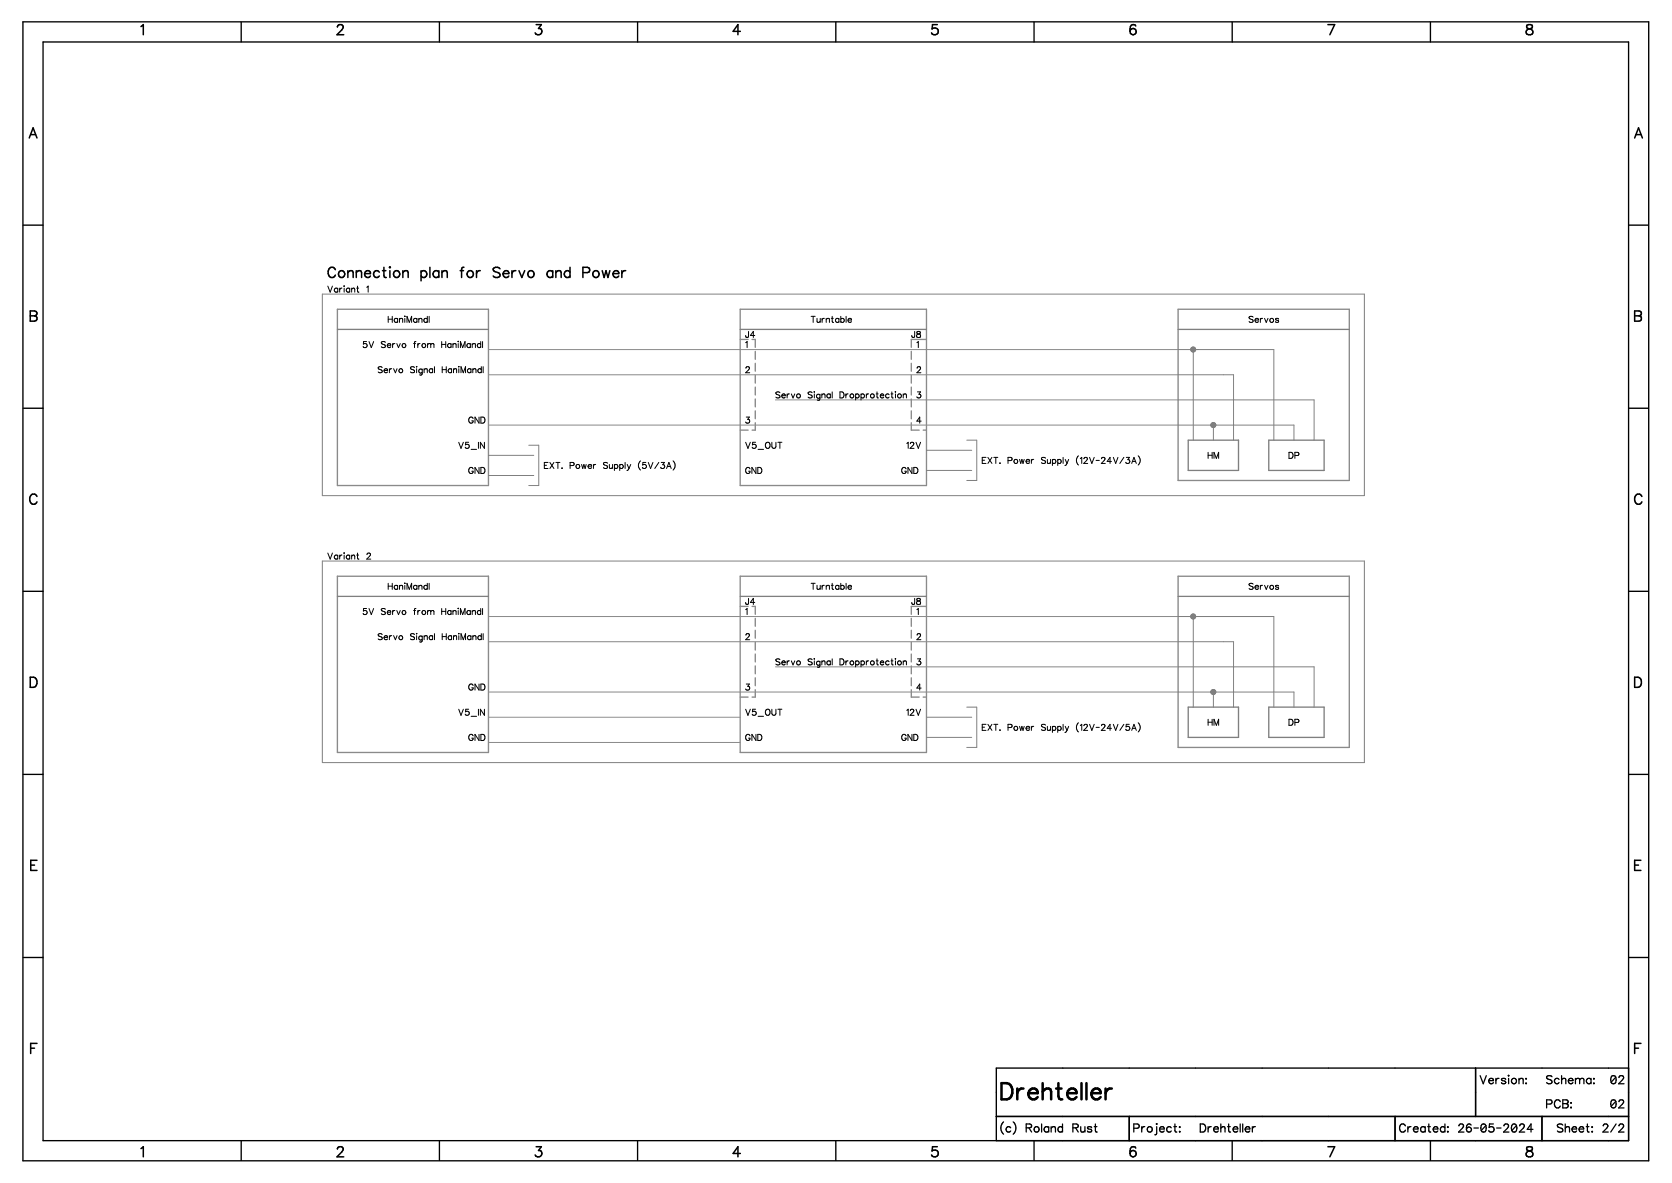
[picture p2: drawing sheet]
<svg xmlns="http://www.w3.org/2000/svg" width="420mm" height="297mm" viewBox="0 0 420 297" stroke-linecap="round" stroke-linejoin="round" font-family="sans-serif">
<g fill="#fff" stroke="#fff" stroke-width=".25">
<path d="M0 0h419.7v296.9h-419.7z"/>
<path d="M.8 0h418v296.9h-418z"/>
</g>
<g fill="none" stroke="#000" stroke-width=".25">
<path d="M82.3 71.8l.6 1.6 .6-1.6M84.8 72.3v1.1M84.8 72.6a.48 .48 0 0 0-.7-.1 .48 .48 0 0 0 0 .7 .48 .48 0 0 0 .7-.1M85.3 72.3v1.1M85.9 72.3l-.4 .1-.2 .4M86.3 71.8h.2zM86.4 72.3v1.1M87.8 72.6a.48 .48 0 0 0-.7-.1 .48 .48 0 0 0 0 .7 .48 .48 0 0 0 .7-.1M87.8 72.3v1.1M88.3 72.3v1.1M88.3 72.6l.4-.3 .3 .1 .1 1M89.5 72.3h.5"/>
<path d="M89.8 71.8v1.3v.2l.3 .1M92.1 72.1l.3-.3v1.6M97.5 79.4v1.6M98.5 79.4v1.6M99.8 79.9v1.1M100.3 79.9v1.1M101.6 79.9v1.1M101.6 79.3v.2zM104.7 79.9v1.1M105.1 79.9v1.1M107.3 79.4v1.6M107.8 79.4v1.6"/>
<path d="M203.7 79.4h1M204.2 79.4v1.6M205.1 79.9l.1 1 .4 .1 .3-.3M205.9 79.9v1.1M206.4 79.9v1.1M207 79.9l-.4 .1-.2 .4M207.4 79.9v1.1M208.7 79.9h.5M208.9 79.4v1.3l.4 .3M210.6 79.9v1.1M211.1 79.4v1.6M212.4 79.4v1.6"/>
<path d="M314.6 79.6l-.3-.2-.7 .2 .2 .4 .8 .5v.2l-.3 .3-.7-.3M316.4 79.9v1.1M317 79.9l-.3 .1-.3 .4M317.5 79.9l.4 1.1 .5-1.1M92 85.8h-.7l-.1 .6a.54 .54 0 0 1 .8 0 .54 .54 0 0 1 0 .8 .54 .54 0 0 1-.8-.2M92.7 85.8l.5 1.5 .6-1.5M96 92.3l-.4-.2-.6 .2 .1 .4 .7 .2 .2 .3v.2l-.4 .2-.6-.2M96.4 93l.1 .4 .3 .2 .5-.2M96.6 92.7l.4-.1 .3 .4h-.9zM96.8 86l-.4-.2-.7 .2 .2 .3 .8 .4-.1 .5-.5 .1-.4-.2M97.2 86.7l.1 .4 .3 .2 .5-.2M97.5 86.3h.5l.1 .4h-.9z"/>
<path d="M97.5 80.2h1M97.8 92.6v1M98.4 92.6l-.4 .1-.2 .3M98.6 86.3v1M98.8 92.6l.5 1 .4-1M99.1 86.3h-.3l-.2 .4M99.6 86.3l.5 1 .4-1M99.8 80.2a.49 .49 0 0 0-.7-.1 .49 .49 0 0 0 0 .7 .49 .49 0 0 0 .7-.1M100.3 80.2l.4-.3 .3 .1 .1 1M102.2 81v-1.6l.6 1.6 .6-1.6v1.6M103.8 86.3h.5M104.1 92.3l-.4-.2-.6 .2 .1 .4 .7 .2 .2 .3v.2l-.4 .2-.6-.2"/>
<path d="M104.4 85.8h-.3v.2v1.3M104.5 92.1h.2zM104.6 92.6v1M104.7 80.2a.49 .49 0 0 0-.7-.1 .49 .49 0 0 0 0 .7 .49 .49 0 0 0 .7-.1M104.9 86.3v1M105.1 80.2l.4-.3 .4 .1 .1 1M105.5 86.3h-.4l-.2 .4M106 92.7v1.3l-.6 .1M106 92.9a.49 .49 0 0 0-.7-.1 .49 .49 0 0 0 0 .7 .49 .49 0 0 0 .7 0M106.5 92.6v1M106.5 92.9l.3-.3 .4 .1 .1 .9M107.3 80.2a.49 .49 0 0 0-.7-.1 .49 .49 0 0 0 0 .7 .49 .49 0 0 0 .7-.1"/>
<path d="M107.4 86.3v1M107.4 86.5l.3-.2h.4l.1 .2M108.2 86.5v.8M108.2 86.5l.3-.2h.4l.1 1M108.6 92.6v1M108.6 92.8a.48 .48 0 0 0-.7-.1 .48 .48 0 0 0 0 .8 .48 .48 0 0 0 .7-.1M109.1 92.1v1.5M110.9 85.8v1.5M110.9 86.5h1M111 92.1v1.5M111 92.8h1M111.9 85.8v1.5"/>
<path d="M112 92.1v1.5M113.3 86.3v1M113.3 86.5a.48 .48 0 0 0-.8-.1 .48 .48 0 0 0 0 .7 .48 .48 0 0 0 .8 0M113.4 92.6v1M113.4 92.8a.48 .48 0 0 0-.7-.1 .48 .48 0 0 0 0 .8 .48 .48 0 0 0 .7-.1M113.7 86.3v1M113.7 86.5l.4-.2h.3l.1 1M113.9 92.6v1M113.9 92.9l.3-.3 .4 .1v.9M115.1 86.3v1M115.1 85.7v.1zM115.1 92.1h.2z"/>
<path d="M115.2 92.6v1M115.6 87.3v-1.5l.6 1.5 .6-1.5v1.5M115.7 93.6v-1.5l.6 1.5 .6-1.5v1.5M118.1 86.3v1M118.1 86.5a.48 .48 0 0 0-.7-.1 .48 .48 0 0 0 0 .7 .48 .48 0 0 0 .7 0M118.2 92.6v1M118.2 92.8a.48 .48 0 0 0-.7-.1 .48 .48 0 0 0 0 .8 .48 .48 0 0 0 .7-.1M118.6 86.3v1M118.6 86.5l.3-.2h.4l.1 1M118.7 92.6v1M118.7 92.9l.4-.3 .3 .1 .1 .9M120.7 85.8v1.5"/>
<path d="M120.7 86.5a.48 .48 0 0 0-.7-.1 .48 .48 0 0 0 0 .7 .48 .48 0 0 0 .7 0M120.8 92.1v1.5M120.8 92.8a.48 .48 0 0 0-.7-.1 .48 .48 0 0 0 0 .8 .48 .48 0 0 0 .7-.1M121.2 85.8v1.5M121.3 92.1v1.5M187.2 86l.4-.2v1.5M187.3 92.4l.3-.3h.3l.3 .3-.3 .5-.7 .7h1M187.9 83.2v1.4l-.5 .1-.2-.5M189.5 84.2h-1.1l.7-1v1.5M195.8 98.6l-.3-.2-.7 .2 .1 .4 .8 .3 .1 .2v.2l-.3 .2-.7-.2M196.3 99.3l.1 .4 .3 .2 .5-.2M196.4 99.1l.5-.2 .3 .4h-.9z"/>
<path d="M197.6 98.9v1M198.2 98.9l-.4 .1-.2 .3M198.7 98.9l.4 1 .5-1M203.9 98.6l-.3-.2-.7 .2 .1 .4 .8 .3v.6h-.5l-.4-.2M204.4 98.4h.1zM204.5 98.9v1M205.9 99l-.1 1.4h-.6M205.9 99.2a.48 .48 0 0 0-.7-.1 .48 .48 0 0 0 0 .7 .48 .48 0 0 0 .7 0M206.3 98.9v1M206.3 99.2l.4-.3 .4 .1 .1 .9M207.4 80.2l.4-.3 .4 .1v1M208.5 98.9v1"/>
<path d="M208.5 99.1a.49 .49 0 0 0-.7 0 .49 .49 0 0 0 0 .7 .49 .49 0 0 0 .7-.1M208.9 98.4v1.5M210.6 80.2a.49 .49 0 0 0-.7-.1 .49 .49 0 0 0 0 .7 .49 .49 0 0 0 .7-.1M210.9 98.4h.5a.82 .82 0 0 1 .5 .8 .82 .82 0 0 1-.5 .7h-.5zM211.1 80.2a.49 .49 0 0 1 .7-.1 .49 .49 0 0 1 0 .7 .49 .49 0 0 1-.7-.1M212.4 98.9v1M212.9 80.4l.1 .3 .3 .3 .5-.3M212.9 98.9l-.3 .1-.2 .3M213 80.2l.5-.3 .3 .5h-.9zM214.8 99.1a.5 .5 0 0 1 .8-.1 .5 .5 0 0 1 0 .8 .5 .5 0 0 1-.8-.1M214.8 98.9v1.5M216.2 98.9v1.5"/>
<path d="M216.2 99.1a.49 .49 0 0 1 .7 0 .49 .49 0 0 1 0 .7 .49 .49 0 0 1-.7-.1M217.5 98.9v1M218.1 98.9l-.4 .1-.2 .3M220 98.9h.5M220.2 98.4v1.2l.1 .3h.3M221 99.3l.1 .4 .3 .2 .5-.2M221.1 99.1l.5-.2 .3 .4h-.9zM223.2 99.1a.5 .5 0 0 0-.7-.1 .5 .5 0 0 0 0 .8 .5 .5 0 0 0 .7-.1M223.7 98.9h.5M223.9 98.4v1.2l.1 .3h.3M224.7 98.4h.2zM224.8 98.9v1"/>
<path d="M226.8 98.9v1M226.8 99.2l.3-.3 .4 .1 .1 .9M229.7 83.2l-.1 1.4-.5 .1-.2-.5M230.2 86l.4-.2v1.5M230.3 83.3v.4l.6 .2 .2 .3a.51 .51 0 0 1-.5 .6 .51 .51 0 0 1-.5-.6l1-.6-.3-.4zM230.3 92.4l.3-.3h.3l.2 .3-.2 .5-.7 .7h1M230.4 98.4h.7l-.4 .6a.5 .5 0 0 1 .4 .8 .5 .5 0 0 1-.9-.2M315.1 80.4l.1 .3 .3 .3 .5-.3M315.2 80.2l.5-.3 .3 .5h-.9zM321 80.2l-.2-.3-.5 .1v.3l.7 .2v.2l-.2 .3-.5-.3M115.2 111.1l.5 1.5 .6-1.5M117.7 111.1h-.7l-.1 .6a.54 .54 0 0 1 .8 0 .54 .54 0 0 1-.1 .8 .54 .54 0 0 1-.8-.2"/>
<path d="M118.3 112.8h1.4M118.8 105.1a.57 .57 0 0 0-.6-.4 .57 .57 0 0 0-.5 .6v.4a.55 .55 0 0 0 .5 .6 .55 .55 0 0 0 .6-.6h-.4M118.8 117.7a.56 .56 0 0 0-.7-.3 .56 .56 0 0 0-.4 .6v.3a.55 .55 0 0 0 .5 .6 .55 .55 0 0 0 .6-.6h-.4M120.1 111.1v1.5M120.3 104.7v1.5l-1-1.5v1.5M120.3 117.4v1.5l-1-1.5v1.5M120.7 104.7h.5a.81 .81 0 0 1 .6 .8 .81 .81 0 0 1-.6 .7h-.5zM120.7 117.4h.5a.82 .82 0 0 1 .6 .7 .82 .82 0 0 1-.6 .8h-.5zM121.6 111.1v1.5l-1-1.5v1.5M136.7 116.8h.5M137.6 116.1h-.9v1.5h.9M138.1 116.1l1 1.5"/>
<path d="M139.1 116.1l-1 1.5M139.6 116.1h1M140.1 116.1v1.5M141.1 117.5v.1zM143.1 116.9l.9-.1 .2-.4-.4-.3h-.7v1.5M146 116.6l.3 1 .3-1 .3 1 .3-1M147.6 117l.4 .6 .5-.2M147.7 116.8l.5-.2 .3 .4h-.9zM149 116.6v1M149.6 116.6l-.4 .1-.2 .3M152.5 116.3l-.3-.2-.7 .2 .2 .4 .8 .5v.2l-.3 .2-.7-.2M153 116.6l.1 1h.3l.4-.3"/>
<path d="M153.8 116.6v1M154.3 116.8a.48 .48 0 0 1 .7 0 .48 .48 0 0 1 0 .7 .48 .48 0 0 1-.7-.1M154.3 116.6v1.5M155.6 116.8a.49 .49 0 0 1 .7 0 .49 .49 0 0 1 0 .7 .49 .49 0 0 1-.7-.1M155.6 116.6v1.5M157 116.1v1.5M157.5 116.6l.4 1M157.9 117.6l-.5 .5M158.4 116.6l-.5 1M160.8 115.7a1.57 1.57 0 0 0 0 2.3M162.2 116.1h-.8v.7a.54 .54 0 0 1 .8-.1 .54 .54 0 0 1-.1 .8 .54 .54 0 0 1-.8-.2M162.8 116.1l.5 1.5 .6-1.5"/>
<path d="M165.4 116.1l-1 1.5M166 116.1h.8l-.4 .6a.51 .51 0 0 1 .4 .8 .51 .51 0 0 1-.9-.2M167.4 117.6l.6-1.5 .5 1.5M167.6 117.1h.7M169 115.7a1.57 1.57 0 0 1 0 2.3M187.2 111.1l.6 1.5 .6-1.5M187.4 104.7h.8l-.5 .6a.51 .51 0 0 1 .4 .8 .51 .51 0 0 1-.9-.1M188.3 117.7a.55 .55 0 0 0-.6-.3 .55 .55 0 0 0-.5 .6v.3a.54 .54 0 0 0 .6 .6 .54 .54 0 0 0 .5-.6h-.4M189.7 111.1h-.7l-.1 .6a.54 .54 0 0 1 .8 0 .54 .54 0 0 1-.1 .8 .54 .54 0 0 1-.7-.2M189.8 117.4v1.5l-1-1.5v1.5M190.3 117.4h.5a.82 .82 0 0 1 .5 .7 .82 .82 0 0 1-.5 .8h-.5zM190.3 112.8h1.4"/>
<path d="M192.3 111.3l.2-.2a.71 .71 0 0 1 .9 .7 .71 .71 0 0 1-.9 .7l-.3-.5zM193.8 111.1v1l.4 .5 .6-.3v-1.2M195.3 111.1h1M195.8 111.1v1.5M227.5 117.7a.56 .56 0 0 0-.6-.3 .56 .56 0 0 0-.5 .6v.3a.55 .55 0 0 0 .5 .6 .55 .55 0 0 0 .6-.6h-.4M227.7 111.3l.3-.2v1.5M228.6 111.4l.3-.3h.4l.1 .2-.2 .5-.7 .8h1M229 117.4v1.5l-1-1.5v1.5M229.4 117.4h.6a.82 .82 0 0 1 .5 .7 .82 .82 0 0 1-.5 .8h-.6zM230 111.1l.6 1.5 .5-1.5M231.3 105.7h-1.1l.7-1v1.5M246.6 115.6h.6"/>
<path d="M247.6 114.8h-1v1.6h1M248 114.8l1.1 1.6M249.1 114.8l-1.1 1.6M249.5 114.8h1M250 114.8v1.6M251 116.3h.1zM253.1 115.6h.9v-.6l-.9-.2v1.6M256 115.4l.3 1 .3-1 .3 1 .3-1M257.6 115.8l.4 .6 .5-.2M257.8 115.4h.5l.2 .4h-.9zM259 115.4v1M259.5 115.4h-.3l-.2 .4"/>
<path d="M262.5 115.1l-.4-.3-.6 .3 .1 .3 .9 .5v.3l-.4 .2-.6-.2M263 115.4v.9l.4 .1 .4-.3M263.8 115.4v1M264.2 115.6a.49 .49 0 0 1 .8-.1 .49 .49 0 0 1 0 .7 .49 .49 0 0 1-.8 0M264.2 115.4v1.5M265.6 115.4v1.5M265.6 115.6a.48 .48 0 0 1 .7-.1 .48 .48 0 0 1 0 .7 .48 .48 0 0 1-.7 0M266.9 114.8v1.6M267.5 115.4l.4 1M267.9 116.4l-.5 .5M268.3 115.4l-.4 1M270.8 114.4a1.57 1.57 0 0 0 0 2.4"/>
<path d="M271.2 115.1l.4-.3v1.6M272.2 115.2l.1-.3 .4-.1 .3 .5-.9 1.1h1M273.6 114.8l.5 1.6 .6-1.6M275.2 115.6h.8M276.6 115.2l.1-.3 .4-.1 .3 .5-.9 1.1h1M279.1 115.9h-1.1l.7-1.1v1.6M279.5 114.8l.6 1.6 .6-1.6M282.2 114.8l-1 1.6M282.8 114.8h.8l-.4 .6a.51 .51 0 0 1 .3 .8 .51 .51 0 0 1-.9-.1M284.1 116.4l.6-1.6 .6 1.6M284.4 115.9h.7M285.8 114.4a1.57 1.57 0 0 1 0 2.4"/>
<path d="M303.3 113.6v1.5M303.3 114.3h1M304.3 113.6v1.5M304.8 115.1v-1.5l.6 1.5 .6-1.5v1.5M323.6 113.6h.5a.82 .82 0 0 1 .6 .7 .82 .82 0 0 1-.6 .8h-.5zM325.1 114.4l.9-.1v-.6l-.9-.1v1.5M82.3 138.9l.6 1.5 .6-1.5M84.8 139.4v1M84.8 139.6a.48 .48 0 0 0-.7-.1 .48 .48 0 0 0 0 .7 .48 .48 0 0 0 .7 0M85.3 139.4v1M85.9 139.4l-.4 .1-.2 .3M86.3 138.9h.2z"/>
<path d="M86.4 139.4v1M87.8 139.6a.48 .48 0 0 0-.7-.1 .48 .48 0 0 0 0 .7 .48 .48 0 0 0 .7 0M87.8 139.4v1M88.3 139.7l.4-.3 .3 .1 .1 .9M88.3 139.4v1M89.5 139.4h.5M89.8 138.9v1.2v.2l.3 .1M92.1 139.2l.2-.3h.4l.3 .4-.9 1.1h1M92 152.8h-.7l-.1 .6a.54 .54 0 0 1 .8 0 .54 .54 0 0 1 0 .8 .54 .54 0 0 1-.8-.2M92.7 152.8l.5 1.5 .6-1.5M96 159.3l-.4-.2-.6 .2 .1 .4 .7 .3 .2 .2v.2l-.4 .2-.6-.2M96.5 159.8l.5-.2 .3 .5h-.9z"/>
<path d="M96.8 153l-.4-.2-.7 .2 .2 .4 .8 .3-.1 .5-.5 .1-.4-.2M97.2 153.7l.1 .4 .3 .2 .5-.2M97.3 153.5l.5-.2 .3 .4h-.9zM97.5 146.5v1.5M97.5 147.2h1M97.8 159.6v1M98.4 159.6l-.4 .1-.2 .4M98.5 146.5v1.5M98.6 153.3v1M98.8 159.6l.5 1 .4-1M99.1 153.3l-.3 .1-.2 .3M99.6 153.3l.5 1 .4-1"/>
<path d="M99.8 147v1M99.8 147.2a.49 .49 0 0 0-.7-.1 .49 .49 0 0 0 0 .7 .49 .49 0 0 0 .7 0M100.3 147.3l.4-.3h.3l.1 1M100.3 147v1M101.6 146.4v.1zM101.6 147v1M102.2 148v-1.5l.6 1.5 .6-1.5v1.5M103.8 153.3h.5M104.1 159.3l-.4-.2-.6 .2 .1 .4 .7 .3 .2 .2v.2l-.4 .2-.6-.2M104.4 152.8l-.3 .1v.2v1.2M104.5 159.1h.2zM104.6 159.6v1"/>
<path d="M104.7 147.2a.49 .49 0 0 0-.7-.1 .49 .49 0 0 0 0 .7 .49 .49 0 0 0 .7 0M104.7 147v1M104.9 153.3v1M105.1 147v1M105.1 147.3l.4-.3h.4l.1 1M105.5 153.3l-.4 .1-.2 .3M106 159.7v1.4h-.6M106 159.9a.49 .49 0 0 0-.7-.1 .49 .49 0 0 0 0 .8 .49 .49 0 0 0 .7-.1M106.5 159.9l.3-.3 .4 .1 .1 .9M106.5 159.6v1M107.3 146.5v1.5M107.3 147.2a.49 .49 0 0 0-.7-.1 .49 .49 0 0 0 0 .7 .49 .49 0 0 0 .7 0"/>
<path d="M107.4 153.6l.3-.3 .4 .1 .1 .2M107.4 153.3v1M107.8 146.5v1.5M108.2 153.6l.3-.3 .4 .1 .1 .9M108.2 153.6v.7M108.6 159.8a.48 .48 0 0 0-.7 0 .48 .48 0 0 0 0 .7 .48 .48 0 0 0 .7-.1M108.6 159.6v1M109.1 159.1v1.5M110.9 152.8v1.5M110.9 153.5h1M111 159.1v1.5M111 159.8h1"/>
<path d="M111.9 152.8v1.5M112 159.1v1.5M113.3 153.5a.48 .48 0 0 0-.8-.1 .48 .48 0 0 0 0 .8 .48 .48 0 0 0 .8-.1M113.3 153.3v1M113.4 159.8a.48 .48 0 0 0-.7 0 .48 .48 0 0 0 0 .7 .48 .48 0 0 0 .7-.1M113.4 159.6v1M113.7 153.6l.4-.3 .3 .1 .1 .9M113.7 153.3v1M113.9 159.9l.3-.3 .4 .1v.9M113.9 159.6v1M115.1 152.7v.2zM115.1 153.3v1"/>
<path d="M115.1 159.1h.2zM115.2 159.6v1M115.6 154.3v-1.5l.6 1.5 .6-1.5v1.5M118.1 153.5a.48 .48 0 0 0-.7-.1 .48 .48 0 0 0 0 .8 .48 .48 0 0 0 .7-.1M118.1 153.3v1M118.2 159.8a.48 .48 0 0 0-.7 0 .48 .48 0 0 0 0 .7 .48 .48 0 0 0 .7-.1M118.2 159.6v1M118.6 153.6l.3-.3 .4 .1 .1 .9M118.6 153.3v1M118.7 159.9l.4-.3 .3 .1 .1 .9M118.7 159.6v1M120.7 153.5a.48 .48 0 0 0-.7-.1 .48 .48 0 0 0 0 .8 .48 .48 0 0 0 .7-.1"/>
<path d="M120.7 152.8v1.5M120.8 159.8a.48 .48 0 0 0-.7 0 .48 .48 0 0 0 0 .7 .48 .48 0 0 0 .7-.1M120.8 159.1v1.5M121.2 152.8v1.5M121.3 159.1v1.5M187.2 153.1l.4-.3v1.5M187.3 159.5l.3-.4h.3l.3 .3-.3 .5-.7 .7h1M187.9 150.3v1.3l-.5 .1-.2-.4M189.5 151.3h-1.1l.7-1v1.5M203.7 146.5h1M204.2 146.5v1.5M205.1 147l.1 .9 .4 .1 .3-.3"/>
<path d="M205.9 147v1M206.4 147v1M207 147h-.4l-.2 .4M207.4 147.3l.4-.3h.4v1M207.4 147v1M208.7 147h.5M208.9 146.5v1.2l.4 .3M210.6 147.2a.49 .49 0 0 0-.7-.1 .49 .49 0 0 0 0 .7 .49 .49 0 0 0 .7 0M210.6 147v1M211.1 147.2a.49 .49 0 0 1 .7-.1 .49 .49 0 0 1 0 .7 .49 .49 0 0 1-.7 0M211.1 146.5v1.5M212.4 146.5v1.5"/>
<path d="M212.9 147.4l.1 .4 .3 .2 .5-.2M213 147.2l.5-.2 .3 .4h-.9zM229.7 150.3l-.1 1.3-.5 .1-.2-.4M230.2 153.1l.4-.3v1.5M230.3 159.5l.3-.4h.3l.2 .3-.2 .5-.7 .7h1M230.3 150.3v.5l.6 .2 .2 .3a.51 .51 0 0 1-.5 .5 .51 .51 0 0 1-.5-.5l1-.7-.3-.3zM314.6 146.7l-.3-.2-.7 .2 .2 .3 .8 .5v.3l-.3 .2-.7-.2M315.1 147.4l.1 .4 .3 .2 .5-.2M315.2 147.2l.5-.2 .3 .4h-.9zM316.4 147v1M317 147h-.3l-.3 .4M317.5 147l.4 1 .5-1"/>
<path d="M321 147.2l-.2-.2h-.5v.3l.7 .2v.3l-.2 .2-.5-.2M96.4 160.1l.1 .3 .3 .2 .5-.2M115.2 178.1l.5 1.5 .6-1.5M115.7 160.6v-1.5l.6 1.5 .6-1.5v1.5M117.7 178.1h-.7l-.1 .6a.54 .54 0 0 1 .8 0 .54 .54 0 0 1-.1 .8 .54 .54 0 0 1-.8-.2M118.3 179.9h1.4M118.8 172.1a.57 .57 0 0 0-.6-.3 .57 .57 0 0 0-.5 .5v.4a.55 .55 0 0 0 .5 .6 .55 .55 0 0 0 .6-.6h-.4M120.1 178.1v1.5M120.3 171.8v1.5l-1-1.5v1.5M120.7 171.8h.5a.81 .81 0 0 1 .6 .7 .81 .81 0 0 1-.6 .8h-.5zM121.6 178.1v1.5l-1-1.5v1.5M187.2 178.1l.6 1.5 .6-1.5"/>
<path d="M187.4 171.8h.8l-.5 .5a.51 .51 0 0 1 .4 .8 .51 .51 0 0 1-.9-.1M189.7 178.1h-.7l-.1 .6a.54 .54 0 0 1 .8 0 .54 .54 0 0 1-.1 .8 .54 .54 0 0 1-.7-.2M190.3 179.9h1.4M192.3 178.3l.2-.2a.71 .71 0 0 1 .9 .7 .71 .71 0 0 1-.9 .7l-.3-.5zM193.8 178.1v1.1l.4 .4 .6-.2v-1.3M195.3 178.1h1M195.8 178.1v1.5M195.8 165.6l-.3-.2-.7 .2 .1 .4 .8 .3 .1 .2v.2l-.3 .3-.7-.3M196.3 166.4l.1 .3 .3 .3 .5-.3M196.4 166.1l.5-.2 .3 .5h-.9zM197.6 165.9v1.1M198.2 165.9l-.4 .1-.2 .4"/>
<path d="M198.7 165.9l.4 1.1 .5-1.1M203.9 165.6l-.3-.2-.7 .2 .1 .4 .8 .4v.5l-.5 .1-.4-.3M204.4 165.4h.1zM204.5 165.9v1.1M205.9 166.2a.48 .48 0 0 0-.7 0 .48 .48 0 0 0 0 .7 .48 .48 0 0 0 .7-.1M205.9 166l-.1 1.4-.6 .1M206.3 166.2l.4-.3 .4 .1 .1 1M206.3 165.9v1.1M208.5 166.1a.49 .49 0 0 0-.7 0 .49 .49 0 0 0 0 .7 .49 .49 0 0 0 .7-.1M208.5 165.9v1.1M208.9 165.4v1.6M210.9 165.4h.5a.82 .82 0 0 1 .5 .8 .82 .82 0 0 1-.5 .8h-.5z"/>
<path d="M212.4 165.9v1.1M212.9 165.9l-.3 .1-.2 .4M214.8 166.1a.5 .5 0 0 1 .8 0 .5 .5 0 0 1 0 .7 .5 .5 0 0 1-.8-.1M214.8 165.9v1.6M216.2 166.1a.49 .49 0 0 1 .7 0 .49 .49 0 0 1 0 .7 .49 .49 0 0 1-.7-.1M216.2 165.9v1.6M217.5 165.9v1.1M218.1 165.9l-.4 .1-.2 .4M220 165.9h.5M220.2 165.4v1.3l.1 .2 .3 .1M221 166.4l.1 .3 .3 .3 .5-.3M221.1 166.1l.5-.2 .3 .5h-.9z"/>
<path d="M223.2 166.1a.5 .5 0 0 0-.7 0 .5 .5 0 0 0 0 .7 .5 .5 0 0 0 .7-.1M223.7 165.9h.5M223.9 165.4v1.3l.1 .2 .3 .1M224.7 165.4h.2zM224.8 165.9v1.1M226.8 166.2l.3-.3 .4 .1 .1 1M226.8 165.9v1.1M227.7 178.4l.3-.3v1.5M228.6 178.4l.3-.3h.4l.1 .3-.2 .5-.7 .7h1M230 178.1l.6 1.5 .5-1.5M230.4 165.4h.7l-.4 .6a.5 .5 0 0 1 .4 .8 .5 .5 0 0 1-.9-.1M231.3 172.8h-1.1l.7-1v1.5"/>
<path d="M118.8 184.8a.56 .56 0 0 0-.7-.4 .56 .56 0 0 0-.4 .6v.3a.55 .55 0 0 0 .5 .6 .55 .55 0 0 0 .6-.6h-.4M120.3 184.4v1.5l-1-1.5v1.5M120.7 184.4h.5a.83 .83 0 0 1 .6 .8 .83 .83 0 0 1-.6 .7h-.5zM188.3 184.8a.55 .55 0 0 0-.6-.4 .55 .55 0 0 0-.5 .6v.3a.54 .54 0 0 0 .6 .6 .54 .54 0 0 0 .5-.6h-.4M189.8 184.4v1.5l-1-1.5v1.5M190.3 184.4h.5a.83 .83 0 0 1 .5 .8 .83 .83 0 0 1-.5 .7h-.5zM227.5 184.8a.56 .56 0 0 0-.6-.4 .56 .56 0 0 0-.5 .6v.3a.55 .55 0 0 0 .5 .6 .55 .55 0 0 0 .6-.6h-.4M229 184.4v1.5l-1-1.5v1.5M229.4 184.4h.6a.83 .83 0 0 1 .5 .8 .83 .83 0 0 1-.5 .7h-.6zM246.6 182.6h.6M247.6 181.9h-1v1.5h1M248 181.9l1.1 1.5"/>
<path d="M249.1 181.9l-1.1 1.5M249.5 181.9h1M250 181.9v1.5M251 183.3h.1zM253.1 182.7l.9-.1v-.6l-.9-.1v1.5M256 182.4l.3 1 .3-1 .3 1 .3-1M257.6 182.8l.4 .6 .5-.2M257.8 182.4h.5l.2 .4h-.9zM259 182.4v1M259.5 182.4h-.3l-.2 .4M262.5 182.1l-.4-.2-.6 .2 .1 .3 .9 .6v.2l-.4 .2-.6-.2M263 182.4v.9l.4 .1 .4-.3"/>
<path d="M263.8 182.4v1M264.2 182.6a.49 .49 0 0 1 .8-.1 .49 .49 0 0 1 0 .7 .49 .49 0 0 1-.8 0M264.2 182.4v1.5M265.6 182.6a.48 .48 0 0 1 .7-.1 .48 .48 0 0 1 0 .7 .48 .48 0 0 1-.7 0M265.6 182.4v1.5M266.9 181.9v1.5M267.5 182.4l.4 1M267.9 183.4l-.5 .5M268.3 182.4l-.4 1M270.8 181.5a1.57 1.57 0 0 0 0 2.3M271.2 182.2l.4-.3v1.5M272.2 182.2l.1-.3h.4l.3 .4-.9 1.1h1"/>
<path d="M273.6 181.9l.5 1.5 .6-1.5M275.2 182.6h.8M276.6 182.2l.1-.3h.4l.3 .4-.9 1.1h1M279.1 182.9h-1.1l.7-1v1.5M279.5 181.9l.6 1.5 .6-1.5M282.2 181.9l-1 1.5M283.5 181.9h-.7l-.1 .6a.54 .54 0 0 1 .9 0 .54 .54 0 0 1-.2 .8 .54 .54 0 0 1-.8-.2M284.1 183.4l.6-1.5 .6 1.5M284.4 182.9h.7M285.8 181.5a1.57 1.57 0 0 1 0 2.3M303.3 180.6v1.5M303.3 181.3h1"/>
<path d="M304.3 180.6v1.5M304.8 182.1v-1.5l.6 1.5 .6-1.5v1.5M323.6 180.6h.5a.82 .82 0 0 1 .6 .8 .82 .82 0 0 1-.6 .7h-.5zM325.1 181.4l.9-.1v-.6l-.9-.1v1.5"/>
<circle cx="100.6" cy="93.1" r=".49"/>
<circle cx="101.4" cy="86.8" r=".5"/>
<circle cx="106.4" cy="86.8" r=".5"/>
<circle cx="200.5" cy="99.4" r=".49"/>
<circle cx="213.9" cy="99.4" r=".49"/>
<circle cx="219.1" cy="99.4" r=".49"/>
<circle cx="225.8" cy="99.4" r=".5"/>
<circle cx="319.3" cy="80.5" r=".5"/>
<circle cx="145.1" cy="117.1" r=".49"/>
<circle cx="255.1" cy="115.9" r=".5"/>
<circle cx="101.4" cy="153.8" r=".49"/>
<circle cx="106.4" cy="153.8" r=".5"/>
<circle cx="319.3" cy="147.5" r=".5"/>
<circle cx="100.6" cy="160.1" r=".5"/>
<circle cx="200.5" cy="166.5" r=".5"/>
<circle cx="213.9" cy="166.5" r=".5"/>
<circle cx="219" cy="166.5" r=".5"/>
<circle cx="225.8" cy="166.5" r=".5"/>
<circle cx="255" cy="182.9" r=".51"/>
</g>
<g fill="none" stroke="#8a8a8a" stroke-width=".34">
<path d="M84.7 77.7h37.9v44.2h-37.9zM185.8 77.7h46.8v44.2h-46.8zM295.8 77.7h43v42.9h-43zM185.8 85.2h2M188.8 85.2h.8v2M189.6 88.2v2M189.6 91.2v2M189.6 94.2v2M189.6 97.2v2M228.8 88.2v2M228.8 91.2v2M228.8 94.2v2"/>
<path d="M228.8 97.2v2M232.6 85.2h-3.8v2M185.8 108h2M189.6 100.2v2M189.6 103.2v1.9M189.6 106.1v1.9h-.8M228.8 100.2v2M228.8 103.2v1.9M228.8 106.1v1.9h2M231.8 108h.8M84.7 144.7h37.9v44.2h-37.9zM185.8 144.7h46.8v44.2h-46.8z"/>
<path d="M185.8 152.3h2M188.8 152.3h.8v2M189.6 155.2v2.1M189.6 158.3v1.9M228.8 155.2v2.1M228.8 158.3v1.9M232.6 152.3h-3.8v2M295.8 144.7h43v43h-43zM185.8 175h2M189.6 173.2v1.8h-.8M189.6 161.2v2M189.6 164.2v2"/>
<path d="M189.6 167.2v2M189.6 170.2v2M228.8 161.2v2M228.8 164.2v2M228.8 167.2v2M228.8 170.2v2M228.8 173.2v1.8h2M231.8 175h.8"/>
</g>
<path d="M122.6 94.1h173.2M122.6 87.8h173.2M122.6 106.7h173.2M194.7 100.4h101.1M122.6 154.8h173.2M122.6 173.8h173.2M122.6 161.1h173.2M194.7 167.4h101.1M122.6 180.1h63.2M122.6 186.4h63.2" fill="none" stroke="#8a8a8a" stroke-width=".25"/>
<g fill="none" stroke="#808080" stroke-width=".25">
<path d="M80.9 73.8h261.7v50.6h-261.7zM295.8 94.1h13.9v16.4M295.8 87.8h24v22.7M299.6 87.8v22.7M122.6 114.3h11.4M122.6 119.4h11.4M132.8 111.8h2.5v10.1h-2.5M232.6 113.1h11.4M232.6 118.1h11.4M242.7 110.5h2.5v10.1h-2.5M295.8 106.7h29.1v3.8M295.8 100.4h34.1v10.1"/>
<path d="M304.7 106.7v3.8M80.9 140.9h261.7v50.6h-261.7zM295.8 154.8h24v22.8M299.6 154.8v22.8M242.7 177.6h2.5v10.1h-2.5M295.8 173.8h29.1v3.8M295.8 161.1h13.9v16.5M295.8 167.4h34.1v10.2M304.7 173.8v3.8M232.6 180.1h11.4M232.6 185.2h11.4"/>
</g>
<path d="M84.7 82.7h37.9M185.8 82.7h46.8M295.8 82.7h43M298.3 110.5h12.7v7.6h-12.7zM318.6 110.5h13.9v7.6h-13.9zM84.7 149.7h37.9M185.8 149.7h46.8M295.8 149.7h43M298.3 177.6h12.7v7.6h-12.7zM318.6 177.6h13.9v7.6h-13.9z" fill="none" stroke="#808080" stroke-width=".34"/>
<g fill="#808080" stroke="#808080" stroke-width=".25">
<circle cx="299.6" cy="154.8" r=".62"/>
<circle cx="304.6" cy="173.8" r=".62"/>
<circle cx="299.6" cy="87.8" r=".62"/>
<circle cx="304.6" cy="106.7" r=".62"/>
</g>
<g fill="none" stroke="#000" stroke-width=".38">
<path d="M35.4 6.7l.6-.5v2.5M84.7 6.8l.5-.6 .7 .1a.56 .56 0 0 1 .1 .9l-1.4 1.5h1.7M134.6 6.2h1.3l-.7 1a.84 .84 0 0 1 .8 1.1 .84 .84 0 0 1-1.4 .3l-.2-.4M185.9 7.9h-1.8l1.2-1.7v2.5M235.3 6.2h-1.2l-.1 1.1a.89 .89 0 0 1 1.4 0 .89 .89 0 0 1-.2 1.3 .89 .89 0 0 1-1.3-.4M285.2 6.5a.74 .74 0 0 0-1.1-.2l-.3 .4-.1 1.2M333.4 6.2h1.7l-1.2 2.5M383.4 6.3a.53 .53 0 0 0 .3 .9 .94 .94 0 0 1 .9 .3 .94 .94 0 0 1 .2 1 .91 .91 0 0 1-1 .2 .91 .91 0 0 1-.6-.8 1.14 1.14 0 0 1 1.2-.7 .53 .53 0 0 0 .2-.9l-.3-.1zM7.3 34.6l1-2.5 1 2.5M7.7 33.8h1.2M410.4 34.6l1-2.5 1 2.5M410.8 33.8h1.2"/>
<path d="M7.6 78.1h1.1a.65 .65 0 0 1 .6 .7l-.6 .5a.67 .67 0 0 1 .6 .7 .67 .67 0 0 1-.6 .6h-1.1zM7.6 79.3h1.1M84.2 67.7a.93 .93 0 0 0-1.1-.6 .93 .93 0 0 0-.7 1 1.12 1.12 0 0 0 .2 1.2 1.12 1.12 0 0 0 1.2 .3l.4-.5M87.3 68.4l.7-.4 .5 .1 .2 1.6M87.3 68v1.7M89.5 68.4l.5-.4 .7 .1 .1 1.6M89.5 68v1.7M91.5 68.7a.8 .8 0 0 0 .5 .9 .8 .8 0 0 0 1-.3M91.7 68.3a.7 .7 0 0 1 .8-.3 .7 .7 0 0 1 .5 .7h-1.5zM95.2 68.3a.81 .81 0 0 0-1.1-.1 .81 .81 0 0 0 0 1.2 .81 .81 0 0 0 1.1-.1M96 68h.9M96.4 67.1v2.1l.1 .4 .5 .1"/>
<path d="M97.8 67.1h.2l-.1 .1zM97.9 68v1.7M101.2 68.4l.5-.4 .7 .1 .1 1.6M101.2 68v1.7M105.7 68.3a.8 .8 0 0 1 1.2-.1 .8 .8 0 0 1 0 1.2 .8 .8 0 0 1-1.2-.1M105.7 68v2.5M107.9 67.1v2.6M110.2 68.3a.81 .81 0 0 0-1.2-.1 .81 .81 0 0 0 0 1.2 .81 .81 0 0 0 1.2-.1M110.2 68v1.7M111 68.4l.6-.4 .6 .1 .1 1.6M111 68v1.7M115.5 68h.9"/>
<path d="M116.5 67.1l-.5 .1-.1 .4v2.1M119.6 68v1.7M120.6 68a.82 .82 0 0 0-1 .7M125.5 67.5a.96 .96 0 0 0-.9-.4 .96 .96 0 0 0-.8 .6l.3 .4 1 .3a.63 .63 0 0 1 .4 .5 .63 .63 0 0 1-.2 .7 1.14 1.14 0 0 1-1.5-.3M126.3 68.7a.8 .8 0 0 0 .5 .9 .8 .8 0 0 0 1-.3M126.7 68.1a.66 .66 0 0 1 .7-.1 .66 .66 0 0 1 .4 .7h-1.5zM128.5 68v1.7M129.5 68a.82 .82 0 0 0-1 .7M130.3 68l.7 1.7 .7-1.7M138.8 68.3a.8 .8 0 0 0-1.2-.1 .8 .8 0 0 0 0 1.2 .8 .8 0 0 0 1.2-.1M138.8 68v1.7M139.6 68.4l.6-.4 .6 .1 .1 1.6"/>
<path d="M139.6 68v1.7M143.1 68.3a.8 .8 0 0 0-1.2-.1 .8 .8 0 0 0 0 1.2 .8 .8 0 0 0 1.2-.1M143.1 67.1v2.6M146.4 68.4h1.1l.4-.2a.7 .7 0 0 0-.4-1.1h-1.1v2.6M151.2 68l.5 1.7 .5-1.7 .4 1.7 .5-1.7M153.9 68.7a.8 .8 0 0 0 .5 .9 .8 .8 0 0 0 1-.3M154.3 68.1a.68 .68 0 0 1 .7-.1 .68 .68 0 0 1 .4 .7h-1.5zM156.1 68v1.7M157.1 68a.85 .85 0 0 0-1 .7M410.4 78.1h1.1l.5 .2v.8l-.5 .2a.67 .67 0 0 1 .6 .7 .67 .67 0 0 1-.6 .6h-1.1zM410.4 79.3h1.1M9.3 124.7a.94 .94 0 0 0-1.1-.6 .94 .94 0 0 0-.7 .9 1.12 1.12 0 0 0 .2 1.2 1.12 1.12 0 0 0 1.2 .3l.4-.5"/>
<path d="M412.2 124.7a.94 .94 0 0 0-1-.6 .94 .94 0 0 0-.8 .9 1.12 1.12 0 0 0 .3 1.2 1.12 1.12 0 0 0 1.2 .3l.3-.5M7.6 170h.8a1.36 1.36 0 0 1 .9 1.3 1.36 1.36 0 0 1-.9 1.3h-.8zM410.4 170h.9a1.36 1.36 0 0 1 .9 1.3 1.36 1.36 0 0 1-.9 1.3h-.9zM7.7 217.2h1M9.3 216h-1.6v2.6h1.6M410.4 217.2h1M412 216h-1.6v2.6h1.6M7.7 263.2h1M9.3 262h-1.6v2.5M410.4 263.2h1M412 262h-1.6v2.5M35.4 288.4l.6-.5v2.6"/>
<path d="M84.7 288.5l.1-.3 .4-.3 .7 .1a.56 .56 0 0 1 .1 .9l-1.4 1.6h1.7M134.6 287.9h1.3l-.7 1a.86 .86 0 0 1 .8 1.2 .86 .86 0 0 1-1.5 .1l-.1-.2M185.9 289.6h-1.8l1.2-1.7v2.6M235.3 287.9h-1.2l-.1 1.1a.89 .89 0 0 1 1.4 0 .89 .89 0 0 1-.2 1.3 .89 .89 0 0 1-1.3-.3M285.2 288.3a.74 .74 0 0 0-.7-.4 .74 .74 0 0 0-.7 .5l-.1 1.2M333.4 287.9h1.7l-1.2 2.6M383.4 288a.53 .53 0 0 0 .3 .9 .92 .92 0 0 1 1 .4 .92 .92 0 0 1-.1 1 1.03 1.03 0 0 1-1.4-.3 1.26 1.26 0 0 1 1.4-1.2l.2-.5a.98 .98 0 0 0-1.4-.3z"/>
<circle cx="284.5" cy="7.9" r=".78"/>
<circle cx="85.7" cy="68.8" r=".84"/>
<circle cx="99.5" cy="68.8" r=".84"/>
<circle cx="118" cy="68.8" r=".85"/>
<circle cx="133.3" cy="68.8" r=".84"/>
<circle cx="149.6" cy="68.8" r=".84"/>
<circle cx="284.5" cy="289.7" r=".79"/>
</g>
<g fill="none" stroke="#000" stroke-width=".34">
<path d="M5.8 5.5h408.2v286h-408.2zM10.8 10.5h398.1v275.9h-398.1zM60.6 5.6v4.9M110.3 5.6v4.9M160.1 5.6v4.9M209.9 5.6v4.9M259.6 5.6v4.9M309.4 5.6v4.9M359.2 5.6v4.9M5.8 56.5h5M408.9 56.5h5M5.8 102.5h5"/>
<path d="M408.9 102.5h5M5.8 148.5h5M408.9 148.5h5M5.8 194.4h5M408.9 194.4h5M5.8 240.4h5M408.9 240.4h5M370.5 268.2v12.1M408.9 268.2h-158.7v18.2M60.6 286.4v5M110.3 286.4v5M160.1 286.4v5"/>
<path d="M209.9 286.4v5M250.2 280.3h158.7M259.6 286.4v5M283.5 280.3v6.1M309.4 286.4v5M350.3 280.3v6.1M359.2 286.4v5M387.2 280.3v6.1"/>
</g>
<g fill="none" stroke="#000" stroke-width=".32">
<path d="M371.6 270.1l.8 2 .8-2M373.8 271.3v.2a.62 .62 0 0 0 .5 .6 .62 .62 0 0 0 .7-.3M374.1 270.9h.7l.2 .4h-1.2zM375.6 270.8v1.3M376.4 270.8a.64 .64 0 0 0-.8 .5M378.1 271a.65 .65 0 0 0-1.1 0l.1 .3 .9 .2 .1 .3a.62 .62 0 0 1-1.1 0M378.8 270v.2zM378.8 270.8v1.3M381.4 271.1l.5-.3 .5 .1v1.2M381.4 270.8v1.3M383.2 271.9v.2zM383.2 270.8v.2z"/>
<path d="M388.3 277.2h.9a.54 .54 0 0 0 .5-.4 .54 .54 0 0 0-.2-.6h-1.2v2M389.7 270.4a.77 .77 0 0 0-1.4 .2l.2 .3 1 .4 .2 .5a.88 .88 0 0 1-1.4 0M391.5 271a.65 .65 0 0 0-1 0 .65 .65 0 0 0 0 .9 .65 .65 0 0 0 1-.1M391.7 276.6a.76 .76 0 0 0-.8-.4 .76 .76 0 0 0-.6 .7v.5a.75 .75 0 0 0 .6 .8 .75 .75 0 0 0 .8-.5M392.1 271.1l.5-.3 .5 .1v1.2M392.1 270.1v2M392.4 276.2h.9l.3 .2 .1 .3-.4 .4a.54 .54 0 0 1 .5 .6 .54 .54 0 0 1-.5 .5h-.9zM392.4 277.1h.9M393.8 271.3v.2a.62 .62 0 0 0 .5 .6 .62 .62 0 0 0 .6-.3M393.9 271l.6-.2 .3 .2 .1 .3h-1.1zM394.4 276.9h.1zM394.4 278.1h.1z"/>
<path d="M395.6 271.1l.4-.3 .5 .1 .1 .2M395.6 270.8v1.3M396.6 271.1l.5-.3 .5 .1 .1 1.2M396.6 271.1v1M399.5 271a.65 .65 0 0 0-1 0 .65 .65 0 0 0 0 .9 .65 .65 0 0 0 1-.1M399.5 270.8v1.3M400.2 270.8v.2zM400.2 271.9v.2zM405.7 276.5a.63 .63 0 0 0-.6-.3 .63 .63 0 0 0-.6 .3v1.3M405.7 276.5l.1 .5a.87 .87 0 0 1-.8 1.2l-.5-.4M405.7 270.5a.63 .63 0 0 0-.6-.4 .63 .63 0 0 0-.6 .4v1.2M405.7 270.5a1.02 1.02 0 0 1-.7 1.6l-.5-.4"/>
<path d="M405.7 270.5l-1.2 1.2M405.7 276.5l-1.2 1.3M406.5 270.6l.4-.5 .6 .1 .2 .3-.3 .6-1 1h1.4M406.5 276.6l.2-.4h.6l.3 .2 .1 .3-1.3 1.5h1.4M252 281.7a2.11 2.11 0 0 0 0 3.1M253.8 283.2a.65 .65 0 0 0-1-.1 .65 .65 0 0 0 0 1 .65 .65 0 0 0 1-.1M254.4 281.7a2.11 2.11 0 0 1 0 3.1M257.7 283.2l1.1-.1 .2-.5-.5-.4h-.8v2M258.3 283.2l.7 1M261.5 282.2v2M263.3 283.2a.65 .65 0 0 0-.9-.1 .65 .65 0 0 0 0 1 .65 .65 0 0 0 .9-.1M263.3 282.9v1.3"/>
<path d="M263.9 283.3l.5-.4 .5 .1 .1 1.2M263.9 282.9v1.3M266.8 283.2a.65 .65 0 0 0-1-.1 .65 .65 0 0 0 0 1 .65 .65 0 0 0 1-.1M266.8 282.2v2M269.4 283.2l1.1-.1 .2-.5-.5-.4h-.8v2M270.1 283.2l.6 1M271.3 282.9l.2 1.3h.4l.5-.3M272.4 282.9v1.3M274.1 283.2a.6 .6 0 0 0-1.1 0l.3 .3 .7 .2 .1 .3a.62 .62 0 0 1-1.1 0M274.7 282.9h.7M275 282.2v1.7l.1 .3h.4M284.7 283.3l1.1-.1 .2-.3-.1-.5-.4-.2h-.8v2"/>
<path d="M286.7 282.9v1.3M287.4 282.9a.65 .65 0 0 0-.7 .6M290.3 282.2h.2zM290.4 282.9v1.6l-.1 .3-.4 .1M291.1 283.5a.64 .64 0 0 0 .4 .7 .64 .64 0 0 0 .8-.2M291.2 283.2a.57 .57 0 0 1 .7-.3 .57 .57 0 0 1 .4 .6h-1.2zM294.1 283.2a.65 .65 0 0 0-1-.1 .65 .65 0 0 0 0 1 .65 .65 0 0 0 1-.1M294.7 282.9h.7M295 282.2v1.7l.1 .3h.4M296.2 282.9v.2zM296.2 284.1v.1zM301.4 282.2h.6a1.09 1.09 0 0 1 .7 1 1.09 1.09 0 0 1-.7 1h-.6z"/>
<path d="M303.3 282.9v1.3M304.1 282.9a.68 .68 0 0 0-.8 .6M304.7 283.5v.2a.63 .63 0 0 0 .5 .5 .63 .63 0 0 0 .7-.2M305 283h.7l.2 .5h-1.2zM306.5 283.3l.5-.4 .5 .1 .1 1.2M306.5 282.2v2M308.2 282.9h.7M308.5 282.2v1.7l.1 .3h.4M309.6 283.5a.64 .64 0 0 0 .4 .7 .64 .64 0 0 0 .8-.2M309.7 283.2a.57 .57 0 0 1 .7-.3 .57 .57 0 0 1 .4 .6h-1.2zM311.4 282.2v2M312 282.2v2"/>
<path d="M312.6 283.5v.2a.63 .63 0 0 0 .5 .5 .63 .63 0 0 0 .7-.2M312.9 283h.7l.2 .5h-1.2zM314.4 282.9v1.3M315.2 282.9a.65 .65 0 0 0-.8 .6M352.9 282.7a.75 .75 0 0 0-.9-.5 .75 .75 0 0 0-.6 .8v.5a.75 .75 0 0 0 .6 .8 .75 .75 0 0 0 .9-.5M353.5 282.9v1.3M354.3 282.9a.68 .68 0 0 0-.8 .6M354.9 283.5v.2a.63 .63 0 0 0 .5 .5 .63 .63 0 0 0 .6-.2M355.2 283h.7l.1 .5h-1.1zM357.8 283.2a.65 .65 0 0 0-.9-.1 .65 .65 0 0 0 0 1 .65 .65 0 0 0 .9-.1M357.8 282.9v1.3M358.5 282.9h.6"/>
<path d="M358.8 282.2v1.7v.3h.4M359.9 283.5v.2a.63 .63 0 0 0 .4 .5 .63 .63 0 0 0 .7-.2M360 283.2a.56 .56 0 0 1 .6-.3 .56 .56 0 0 1 .4 .6h-1.1zM362.8 283.2a.64 .64 0 0 0-.9-.1 .64 .64 0 0 0 0 1 .64 .64 0 0 0 .9-.1M362.8 282.2v2M363.5 282.9v.2zM363.5 284.1v.1zM366.3 282.7l.2-.4 .6-.1 .4 .6-1.3 1.4h1.4M369.3 282.5a.58 .58 0 0 0-.8-.2l-.3 1.3M370.1 283.2h1.1M373.1 282.6l.1 .5a.89 .89 0 0 1-.6 1.1h-.5l-.2-.3M373.1 282.6a.62 .62 0 0 0-.6-.4 .62 .62 0 0 0-.6 .4v1.3"/>
<path d="M373.1 282.6l-1.2 1.3M375 282.2h-1l-.1 .9a.71 .71 0 0 1 1.1 0 .71 .71 0 0 1-.2 1.1 .71 .71 0 0 1-1-.3M375.8 283.2h1.1M377.6 282.7l.2-.4 .6-.1 .3 .2 .1 .4-1.3 1.4h1.4M380.7 282.6a.95 .95 0 0 1 .1 1.2 .95 .95 0 0 1-1 .4l-.2-.3M380.7 282.6a.62 .62 0 0 0-.5-.4 .62 .62 0 0 0-.6 .4v1.3M380.7 282.6l-1.1 1.3M381.6 282.7l.2-.4 .5-.1 .3 .2 .1 .4-1.2 1.4h1.3M384.9 283.6h-1.4l.9-1.4v2M392.4 282.5a.76 .76 0 0 0-.8-.3 .76 .76 0 0 0-.6 .5l.2 .3 1 .4a.48 .48 0 0 1 0 .8 .99 .99 0 0 1-1.2-.2M393 283.3l.5-.4 .5 .1 .1 1.2M393 282.2v2"/>
<path d="M394.7 283.5v.2a.63 .63 0 0 0 .5 .5 .63 .63 0 0 0 .7-.2M394.8 283.2a.55 .55 0 0 1 .7-.3 .55 .55 0 0 1 .4 .6h-1.2zM396.5 283.5v.2a.63 .63 0 0 0 .4 .5 .63 .63 0 0 0 .7-.2M396.6 283.2a.56 .56 0 0 1 .6-.3 .56 .56 0 0 1 .4 .6h-1.1zM398.3 282.9h.6M398.6 282.2v1.7v.3h.4M399.8 282.9v.2zM399.8 284.1v.1zM402.5 282.7l.2-.4 .6-.1 .4 .6-1.2 1.4h1.3M405.8 282.2l-1.4 2M406.5 282.7l.2-.4 .6-.1 .3 .2 .1 .4-1.3 1.4h1.4"/>
<circle cx="380.1" cy="271.4" r=".66"/>
<circle cx="260.2" cy="283.6" r=".68"/>
<circle cx="288.6" cy="283.6" r=".68"/>
<circle cx="368.8" cy="283.6" r=".63"/>
</g>
<g fill="none" stroke="#000" stroke-width=".63">
<path d="M251.5 272h1.3a2.17 2.17 0 0 1 1.4 2 2.17 2.17 0 0 1-1.4 2h-1.3zM255.4 273.3v2.7M257 273.3a1.29 1.29 0 0 0-1.6 1.2M258.2 274.5a1.29 1.29 0 0 0 .8 1.4 1.29 1.29 0 0 0 1.5-.4M258.4 273.9a1.12 1.12 0 0 1 1.3-.6 1.12 1.12 0 0 1 .8 1.2h-2.3zM261.8 274.1l1-.8 .9 .2 .2 .6v1.9M261.8 272v4M265.2 273.3h1.3M265.7 272v3.3l.2 .5 .8 .2M268 274.5a1.28 1.28 0 0 0 .7 1.4 1.28 1.28 0 0 0 1.6-.4M268.5 273.5a1.09 1.09 0 0 1 1.2-.1 1.09 1.09 0 0 1 .6 1.1h-2.3zM271.5 272v4"/>
<path d="M272.8 272v4M274 274.5a1.27 1.27 0 0 0 .8 1.4 1.27 1.27 0 0 0 1.5-.4M274.6 273.5a1.07 1.07 0 0 1 1.2-.1 1.07 1.07 0 0 1 .5 1.1h-2.3zM277.6 273.3v2.7M279.2 273.3a1.32 1.32 0 0 0-1.6 1.2"/>
</g>
<text font-size="6.7" x="251.1" y="277.3">Drehteller</text>
<g font-size="4.2">
<text x="35.2" y="9.5">1</text>
<text x="84.4" y="9.5">2</text>
<text x="134.2" y="9.5">3</text>
<text x="183.9" y="9.5">4</text>
<text x="233.7" y="9.5">5</text>
<text x="283.5" y="9.5">6</text>
<text x="333.2" y="9.5">7</text>
<text x="383" y="9.5">8</text>
<text x="7.2" y="35.4">A</text>
<text x="410.2" y="35.4">A</text>
<text x="82.2" y="70.4">Connection plan for Servo and Power</text>
<text x="7.4" y="81.4">B</text>
<text x="410.2" y="81.4">B</text>
<text x="7.3" y="127.4">C</text>
<text x="410.2" y="127.4">C</text>
<text x="7.4" y="173.4">D</text>
<text x="410.2" y="173.4">D</text>
<text x="7.5" y="219.3">E</text>
<text x="410.2" y="219.3">E</text>
<text x="7.5" y="265.3">F</text>
<text x="410.2" y="265.3">F</text>
<text x="35.2" y="291.2">1</text>
<text x="84.4" y="291.2">2</text>
<text x="134.2" y="291.2">3</text>
<text x="183.9" y="291.2">4</text>
<text x="233.7" y="291.2">5</text>
<text x="283.5" y="291.2">6</text>
<text x="333.2" y="291.2">7</text>
<text x="383" y="291.2">8</text>
</g>
<g font-size="3.4">
<text x="371.5" y="272.7">Version:</text>
<text x="388.2" y="272.7">Schema:</text>
<text x="404.3" y="272.7">02</text>
<text x="388.2" y="278.8">PCB:</text>
<text x="404.3" y="278.8">02</text>
<text x="251.1" y="284.9">(c) Roland Rust</text>
<text x="284.5" y="284.9">Project:</text>
<text x="301.2" y="284.9">Drehteller</text>
<text x="351.3" y="284.9">Created: 26-05-2024</text>
<text x="390.9" y="284.9">Sheet: 2/2</text>
</g>
<g font-size="2.5">
<text x="82.2" y="73.8">Variant 1</text>
<text x="97.4" y="81.4">HaniMandl</text>
<text x="203.5" y="81.4">Turntable</text>
<text x="313.5" y="81.4">Servos</text>
<text x="91" y="87.7">5V Servo from HaniMandl</text>
<text x="187.1" y="85.2">J4</text>
<text x="187.1" y="87.7">1</text>
<text x="228.8" y="85.2">J8</text>
<text x="230.1" y="87.7">1</text>
<text x="94.8" y="94.1">Servo Signal HaniMandl</text>
<text x="187.1" y="94.1">2</text>
<text x="230.1" y="94.1">2</text>
<text x="194.7" y="100.4">Servo Signal Dropprotection3</text>
<text x="117.6" y="106.7">GND</text>
<text x="187.1" y="106.7">3</text>
<text x="230.1" y="106.7">4</text>
<text x="115.1" y="113">V5_IN</text>
<text x="187.1" y="113">V5_OUT</text>
<text x="227.6" y="113">12V</text>
<text x="117.6" y="119.4">GND</text>
<text x="136.5" y="118.1">EXT. Power Supply (5V/3A)</text>
<text x="187.1" y="119.4">GND</text>
<text x="226.3" y="119.4">GND</text>
<text x="246.5" y="116.8">EXT. Power Supply (12V-24V/3A)</text>
<text x="303.2" y="115.6">HM</text>
<text x="323.5" y="115.6">DP</text>
<text x="82.2" y="140.9">Variant 2</text>
<text x="97.4" y="148.4">HaniMandl</text>
<text x="203.5" y="148.4">Turntable</text>
<text x="313.5" y="148.4">Servos</text>
<text x="91" y="154.8">5V Servo from HaniMandl</text>
<text x="187.1" y="152.2">J4</text>
<text x="187.1" y="154.8">1</text>
<text x="228.8" y="152.2">J8</text>
<text x="230.1" y="154.8">1</text>
<text x="94.8" y="161.1">Servo Signal HaniMandl</text>
<text x="187.1" y="161.1">2</text>
<text x="230.1" y="161.1">2</text>
<text x="194.7" y="167.4">Servo Signal Dropprotection3</text>
<text x="117.6" y="173.7">GND</text>
<text x="187.1" y="173.7">3</text>
<text x="230.1" y="173.7">4</text>
<text x="115.1" y="180.1">V5_IN</text>
<text x="187.1" y="180.1">V5_OUT</text>
<text x="227.6" y="180.1">12V</text>
<text x="246.5" y="183.9">EXT. Power Supply (12V-24V/5A)</text>
<text x="303.2" y="182.6">HM</text>
<text x="323.5" y="182.6">DP</text>
<text x="117.6" y="186.4">GND</text>
<text x="187.1" y="186.4">GND</text>
<text x="226.3" y="186.4">GND</text>
</g>
</svg>
